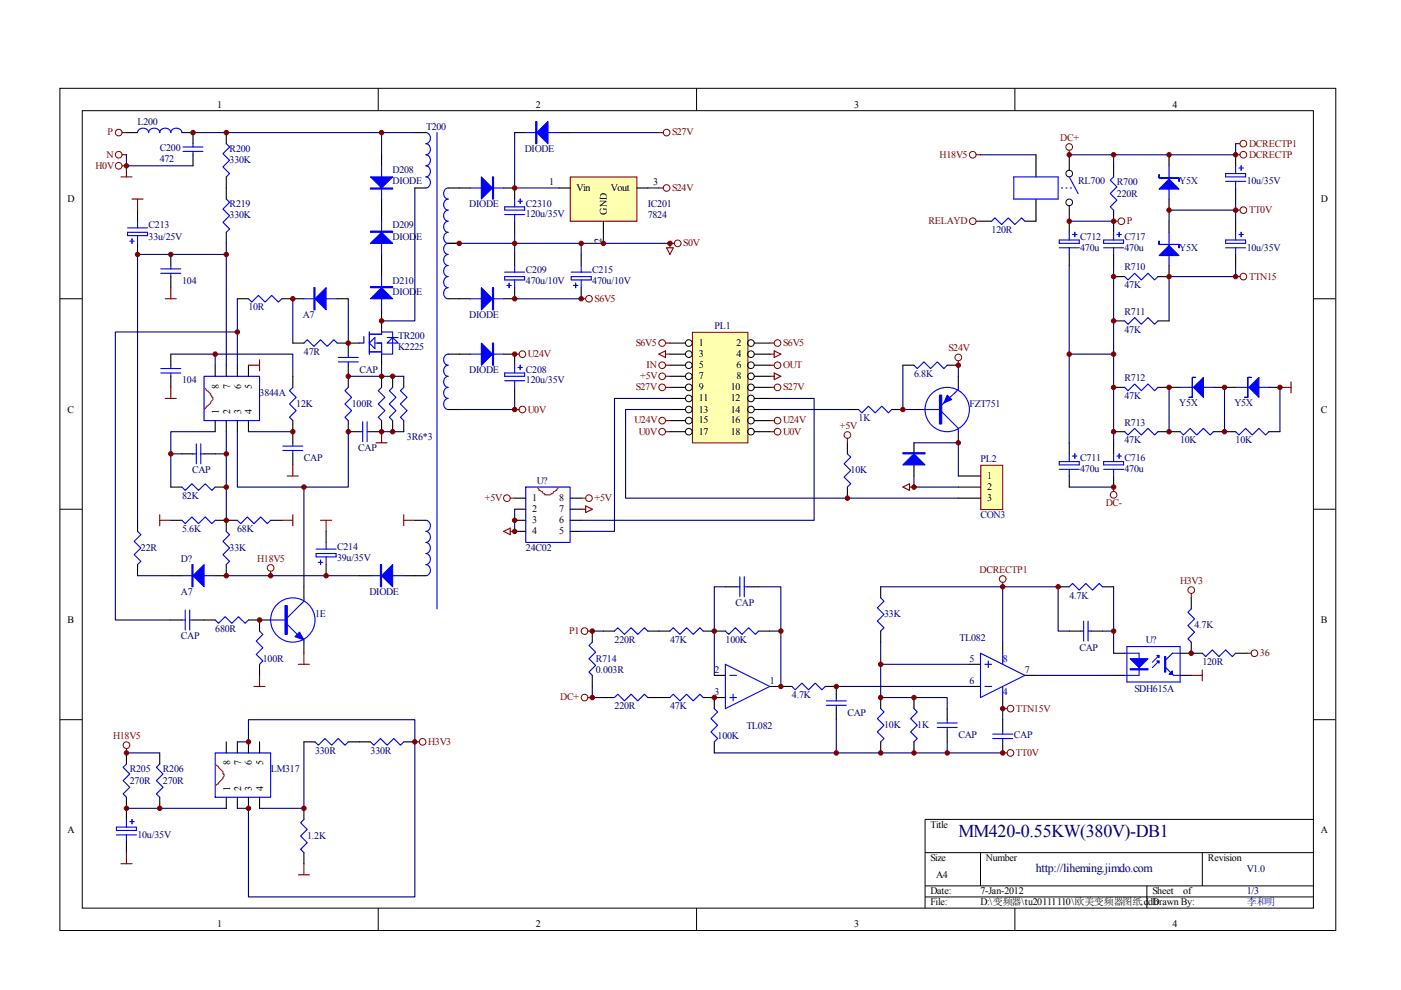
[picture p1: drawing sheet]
<svg xmlns="http://www.w3.org/2000/svg" width="297mm" height="210mm" viewBox="0 0 297 210" stroke-linecap="round" stroke-linejoin="round" font-family="sans-serif">
<g fill="none" stroke="#000" stroke-width=".21">
<path d="M12.7 18.7h270.5v178.6h-270.5zM80.2 18.7v4.7M147.7 18.7v4.7M215.2 18.7v4.7M17.4 23.5h261.1v169h-261.1zM12.7 63.3h4.7M278.4 63.3h4.7M12.7 108h4.7M278.4 108h4.7M12.7 152.6h4.7M278.4 152.6h4.7M278.4 173.7h-82.3v18.8"/>
<path d="M80.2 192.5v4.7M147.7 192.5v4.7M196.1 180.8h82.3M196.1 187.8h82.3M196.1 190.2h82.3M207.9 180.8v7M215.2 192.5v4.7M243.2 187.8v4.7M254.9 180.8v7"/>
</g>
<g fill="none" stroke="#000" stroke-width=".23">
<path d="M48 28.1v2.4M48 37.5v4.7M80.9 32.8v2.4M88 28.1h2.3M88 39.9h2.3M95 39.9h4.7M106.8 39.9h2.3M109.1 28.1h2.4M118.5 28.1h2.4M29.2 44.6v2.3M29.2 51.6v2.3M36.2 53.9v2.4"/>
<path d="M36.2 58.6v2.4M48 49.3v2.3M80.9 42.2v4.7M80.9 53.9v4.7M95 51.6h2.4M36.2 75.1v2.3M36.2 79.8v2.3M45.6 77.4v2.4M48 77.4v2.4M50.3 63.3h2.4M50.3 77.4v2.4M52.7 77.4v2.4"/>
<path d="M59.7 63.3h4.7M62.1 72.7h2.3M62.1 79.8v2.3M71.5 63.3h2.3M71.5 72.7h4.7M73.8 79.8v2.3M80.9 65.7v4.7M80.9 75.1v2.3M80.9 79.8v2.3M95 63.3h4.7M95 75.1h4.7M106.8 63.3h2.3"/>
<path d="M106.8 75.1h2.3M38.6 96.2h2.3M43.3 96.2h2.3M45.6 89.2v2.3M48 89.2v2.3M50.3 89.2v2.3M52.7 89.2v2.3M62.1 89.2v4.7M62.1 96.2v2.4M73.8 89.2v2.3h2.4M80.9 89.2v2.3h-2.4M95 86.8h2.4"/>
<path d="M29.2 110.3v2.4M29.2 119.7v2.4M36.2 110.3h2.4M36.2 103.3h2.4M45.6 110.3h4.7M45.6 103.3h2.4M48 119.7v2.4h-2.4M48 110.3v2.4M57.4 110.3h2.3M69.1 112.7v2.3M69.1 119.7v2.4M88 110.3h2.3"/>
<path d="M36.2 122.1h2.4M36.2 131.5h2.4M40.9 131.5h4.7M52.7 131.5h4.7M55 131.5v2.3M64.4 124.4v2.4M64.4 136.2v2.3M76.2 122.1h2.3M85.6 122.1h4.7M55 140.9v2.3"/>
</g>
<g fill="none" stroke="#00f" stroke-width=".23">
<path d="M48 30.5l.7 .7-1.4 1.4 1.4 1.4-1.4 1.4 1.4 1.4-.7 .7M80.9 35.2v7M90.3 28.1a1.2 1.2 0 0 1 .9 1.2 1.2 1.2 0 0 1-.9 1.2 1.2 1.2 0 0 1 .9 1.1 1.2 1.2 0 0 1-.9 1.2 1.2 1.2 0 0 1 .9 1.2 1.2 1.2 0 0 1-.9 1.2 1.2 1.2 0 0 1 .9 1.1 1.2 1.2 0 0 1-.9 1.2 1.2 1.2 0 0 1 .9 1.2 1.2 1.2 0 0 1-.9 1.2M92.7 28.1v101M95 39.9a1.2 1.2 0 0 0-.9 1.1 1.2 1.2 0 0 0 .9 1.2 1.2 1.2 0 0 0-.9 1.2 1.2 1.2 0 0 0 .9 1.2 1.2 1.2 0 0 0-.9 1.1 1.2 1.2 0 0 0 .9 1.2 1.21 1.21 0 0 0-.9 1.2 1.21 1.21 0 0 0 .9 1.2 1.2 1.2 0 0 0-.9 1.1 1.2 1.2 0 0 0 .9 1.2 1.2 1.2 0 0 0-.9 1.2 1.2 1.2 0 0 0 .9 1.1 1.2 1.2 0 0 0-.9 1.2 1.2 1.2 0 0 0 .9 1.2 1.2 1.2 0 0 0-.9 1.2 1.2 1.2 0 0 0 .9 1.1 1.2 1.2 0 0 0-.9 1.2 1.2 1.2 0 0 0 .9 1.2 1.2 1.2 0 0 0-.9 1.2 1.2 1.2 0 0 0 .9 1.1M99.7 39.9h7.1M111.5 28.1h7M27 49.3h4.3v.7h-4.3zM27 48.3h4.3M27.5 51.1h1M28 50.7v.9M29.2 46.9v1.4"/>
<path d="M29.2 50v1.6M34.1 57h4.2M34.1 57.9h4.2M36.2 56.3v.7M36.2 57.9v.7M48 42.2l.7 .7-1.4 1.4 1.4 1.4-1.4 1.4 1.4 1.4-.7 .8M80.9 46.9v7M80.9 58.6v7.1M34.1 78.1h4.2M34.1 79.1h4.2M36.2 77.4v.7M36.2 79.1v.7"/>
<path d="M43.3 79.8h11.7v9.4h-11.7zM52.7 63.3l.7 .7 1.4-1.4 1.4 1.4 1.4-1.4 1.4 1.4 .7-.7M64.4 72.7l.7-.7 1.5 1.4 1.4-1.4 1.4 1.4 1.4-1.4 .7 .7M64.4 63.3h7.1M77.1 71.3v1.4h-.9M78.3 70.9h2.6v-.5h2.3v4.7h-2.3v-2.4h-1.4M78.3 70.4v4.7M78.3 74.6h2.6M78.3 72.7l1.2-1.1v2.3zM82.1 72.7l1.1-1.1 1.2 1.1zM82.1 71.6h2.3M95 75.1a1.2 1.2 0 0 0-.9 1.2 1.2 1.2 0 0 0 .9 1.1 1.21 1.21 0 0 0-.9 1.2 1.21 1.21 0 0 0 .9 1.2 1.2 1.2 0 0 0-.9 1.2 1.2 1.2 0 0 0 .9 1.1 1.2 1.2 0 0 0-.9 1.2 1.2 1.2 0 0 0 .9 1.2 1.2 1.2 0 0 0-.9 1.2 1.2 1.2 0 0 0 .9 1.1"/>
<path d="M99.7 63.3h7.1M99.7 75.1h7.1M40.9 96.2h.7M41.6 94.1v4.2M42.6 96.2h.7M42.6 94.1v4.2M60 94.6h4.2M60 95.5h4.2M62.1 82.1l-.7 .7 1.4 1.4-1.4 1.5 1.4 1.4-1.4 1.4 .7 .7M62.1 93.9v.7M62.1 95.5v.7M73.8 82.1l-.7 .7 1.4 1.4-1.4 1.5 1.4 1.4-1.4 1.4 .7 .7"/>
<path d="M76.2 91.5h.7M76.9 89.4v4.2M77.8 91.5h.7M77.8 89.4v4.2M80.9 82.1l-.7 .7 1.4 1.4-1.4 1.5 1.4 1.4-1.4 1.4 .7 .7M29.2 112.7l.7 .7-1.4 1.4 1.4 1.4-1.4 1.4 1.4 1.4-.7 .7M38.6 103.3l.7 .7 1.4-1.4 1.4 1.4 1.4-1.4 1.4 1.4 .7-.7M38.6 110.3l.7 .7 1.4-1.4 1.4 1.4 1.4-1.4 1.4 1.4 .7-.7M48 112.7l.7 .7-1.4 1.4 1.4 1.4-1.4 1.4 1.4 1.4-.7 .7M50.3 110.3l.7 .7 1.4-1.4 1.5 1.4 1.4-1.4 1.4 1.4 .7-.7M67 117.4h4.3v.7h-4.3zM67 116.4h4.3"/>
<path d="M67.5 119.2h.9M68 118.8v.9M69.1 115v1.4M69.1 118.1v1.6M90.3 110.3a1.2 1.2 0 0 1 .9 1.2 1.2 1.2 0 0 1-.9 1.2 1.2 1.2 0 0 1 .9 1.1 1.2 1.2 0 0 1-.9 1.2 1.2 1.2 0 0 1 .9 1.2 1.2 1.2 0 0 1-.9 1.2 1.2 1.2 0 0 1 .9 1.1 1.2 1.2 0 0 1-.9 1.2 1.2 1.2 0 0 1 .9 1.2 1.2 1.2 0 0 1-.9 1.2M38.6 122.1h7M38.6 131.5h.7M39.3 129.3v4.3M40.2 131.5h.7M40.2 129.3v4.3M45.6 131.5l.7 .7 1.4-1.4 1.4 1.4 1.5-1.4 1.4 1.4 .7-.7M55 133.8l.7 .7-1.4 1.4 1.4 1.4-1.4 1.4 1.4 1.4-.7 .8"/>
<path d="M57.4 131.5h3.5M60.9 132.4l2.1 2.1M64.4 126.8v.7l-3.5 3.5M64.4 135.7v.5M78.5 122.1h7.1"/>
<circle cx="62.1" cy="131.5" r="4.7"/>
</g>
<path d="M43.3 82.1l.4 .5v.2h.3l.7 .7 .2 .7h.3a.74 .74 0 0 1-.5 1v.2l-.7 .7h-.3v.3l-.4 .4" fill="none" stroke="#f00" stroke-width=".23"/>
<g fill="#00f" stroke="#00f" stroke-width=".23">
<path d="M78.5 37.5h4.7l-2.3 2.4z"/>
<path d="M78.5 51.6l2.4-2.3 2.3 2.3z"/>
<path d="M78.5 63.3l2.4-2.3 2.3 2.3z"/>
<path d="M66.8 63.3l2.3-2.3v4.7z"/>
<path d="M43.3 119.7v4.7l-2.4-2.3z"/>
<path d="M83.2 119.7v4.7l-2.3-2.3z"/>
<path d="M62.6 135l.9-1 .9 1.7z"/>
<path d="M102.1 37.5l2.3 2.4-2.3 2.3z"/>
<path d="M102.1 61l2.3 2.3-2.3 2.4z"/>
<path d="M102.1 72.7l2.3 2.4-2.3 2.3z"/>
<path d="M113.8 28.1l2.4-2.3v4.7z"/>
<path d="M78.5 39.9h4.7v.2h-4.7z" fill-rule="evenodd"/>
<path d="M78.5 49h4.7v.3h-4.7z" fill-rule="evenodd"/>
<path d="M78.5 60.8h4.7v.2h-4.7z" fill-rule="evenodd"/>
<path d="M66.6 61h.2v4.7h-.2z" fill-rule="evenodd"/>
<path d="M40.7 119.7h.2v4.7h-.2z" fill-rule="evenodd"/>
<path d="M80.7 119.7h.2v4.7h-.2z" fill-rule="evenodd"/>
<path d="M60.4 128.4h.5v6.1h-.5z" fill-rule="evenodd"/>
<path d="M104.4 37.5h.2v4.7h-.2z" fill-rule="evenodd"/>
<path d="M104.4 61h.2v4.7h-.2z" fill-rule="evenodd"/>
<path d="M104.4 72.7h.2v4.7h-.2z" fill-rule="evenodd"/>
<path d="M113.6 25.8h.2v4.7h-.2z" fill-rule="evenodd"/>
</g>
<circle cx="25.2" cy="28.1" r=".71" fill="none" stroke="#800000" stroke-width=".21"/>
<g fill="none" stroke="#800000" stroke-width=".23">
<path d="M25.6 37.5h2.4M25.9 28.1h.9M26.8 35.2v2.3M28 42.2h2.3M29.2 42.2v2.4M35 63.3h2.4M36.2 61v2.3M52.7 77.4h2.3M55 76.3v2.3M35 84.5h2.4M36.2 82.1v2.4M62.1 98.6v2.3"/>
<path d="M79.7 93.9h2.4M80.9 91.5v2.4M33.9 110.3h2.3M33.9 109.1v2.4M59.7 110.3h2.4M60.9 100.9h2.4M62.1 109.1v2.4M68 110.3h2.3M69.1 110.3v2.4M64.4 138.5v2.4M53.9 145.5h2.3M55 143.2v2.3"/>
<path d="M63.3 140.9h2.3"/>
</g>
<g fill="none" stroke="#000080" stroke-width=".23">
<path d="M40.9 28.1h47.1M80.9 28.1v4.7M88 39.9v28.1h-7.1M48 53.9h-18.8v56.4M48 51.6v25.8M36.2 75.1h9.4M45.6 77.4v-2.3h16.5v4.7M50.3 70.4h-25.8v61.1h11.7M50.3 63.3v14.1M62.1 63.3v9.4M73.8 63.3v9.4M80.9 77.4v2.4h-7.1"/>
<path d="M36.2 96.2h2.4M45.6 91.5h-9.4v11.8M48 91.5v4.7h-2.4M48 96.2v14.1M50.3 91.5v11.8h23.5v-11.8M52.7 91.5h9.4M64.4 103.3v21.1M29.2 122.1h7M48 122.1h28.2"/>
</g>
<g fill="#800000" stroke="#800000" stroke-width=".21">
<circle cx="62.1" cy="63.3" r=".47"/>
<circle cx="62.1" cy="91.5" r=".47"/>
<circle cx="73.8" cy="91.5" r=".47"/>
<circle cx="36.2" cy="96.2" r=".47"/>
<circle cx="48" cy="96.2" r=".47"/>
<circle cx="80.9" cy="68" r=".47"/>
<circle cx="48" cy="122.1" r=".47"/>
<circle cx="48" cy="53.9" r=".47"/>
<circle cx="29.2" cy="53.9" r=".47"/>
<circle cx="69.1" cy="122.1" r=".47"/>
<circle cx="36.2" cy="53.9" r=".47"/>
<circle cx="55" cy="131.5" r=".47"/>
<circle cx="50.3" cy="70.4" r=".47"/>
<circle cx="45.6" cy="75.1" r=".47"/>
<circle cx="64.4" cy="103.3" r=".47"/>
<circle cx="48" cy="110.3" r=".47"/>
<circle cx="48" cy="103.3" r=".47"/>
</g>
<path d="M121 37.6h14v9.3h-14z" fill="#ffffb0"/>
<g fill="none" stroke="#800000" stroke-width=".21">
<path d="M120.9 37.5h14.1v9.4h-14.1z"/>
<circle cx="25.2" cy="35.2" r=".71"/>
<circle cx="141.3" cy="39.9" r=".71"/>
<circle cx="141.3" cy="28.1" r=".71"/>
<circle cx="206.2" cy="32.8" r=".71"/>
<circle cx="226.7" cy="31.2" r=".71"/>
<circle cx="263.6" cy="32.8" r=".71"/>
<circle cx="263.6" cy="30.5" r=".71"/>
<circle cx="206.2" cy="46.9" r=".71"/>
<circle cx="237.8" cy="46.9" r=".71"/>
<circle cx="263.6" cy="44.6" r=".71"/>
<circle cx="263.6" cy="58.6" r=".71"/>
<circle cx="110.8" cy="75.1" r=".71"/>
<circle cx="124.9" cy="63.3" r=".7"/>
<circle cx="110.8" cy="86.8" r=".71"/>
<circle cx="236.1" cy="104.9" r=".71"/>
<circle cx="57.4" cy="120.4" r=".71"/>
<circle cx="123.9" cy="133.8" r=".71"/>
<circle cx="212.6" cy="122.8" r=".71"/>
<circle cx="252.6" cy="125.1" r=".7"/>
<circle cx="266" cy="138.5" r=".7"/>
<circle cx="26.8" cy="158" r=".71"/>
<circle cx="89.6" cy="157.3" r=".71"/>
<circle cx="123.9" cy="147.9" r=".71"/>
<circle cx="214.2" cy="159.6" r=".71"/>
<circle cx="214.2" cy="150.2" r=".71"/>
</g>
<g fill="none" stroke="#000" stroke-width=".23">
<path d="M26.8 28.1h2.4M38.6 28.1h2.3v2.4M40.9 32.8v2.4M109.1 39.9v2.3M118.5 39.9h2.4M135 39.9h2.3M219.6 32.8v4.7M226.7 32.8v3.3M236.1 35.2v2.3M247.9 32.8v2.4M262 32.8v2.4M262 39.9v2.3"/>
<path d="M109.1 46.9v2.4M109.1 53.9v2.4M123.2 53.9v2.4M127.9 46.9v2.4M207.9 46.9h2.3M219.6 42.2v4.7h-2.3M226.7 43.6v5.7M226.7 53.9v2.4M236.1 58.6h2.4M236.1 44.6v4.7M236.1 53.9v2.4M247.9 56.3v2.3h-2.4"/>
<path d="M247.9 42.2v2.4M247.9 46.9v2.4M262 46.9v2.4M262 53.9v2.4M73.8 72.7v2.4M73.8 77.4v2.4M83.2 79.8v2.3M85.6 79.8v2.3M109.1 61v2.3M109.1 75.1v2.3M123.2 61v2.3M236.1 68h2.4"/>
<path d="M245.5 68h2.4M83.2 89.2v2.3M85.6 89.2v2.3M109.1 82.1v2.4M226.7 93.9v2.3M236.1 82.1h2.4M236.1 91.5h2.4M236.1 93.9v2.3M245.5 82.1h4.7M245.5 91.5h4.7M257.3 82.1h4.7M257.3 91.5h4.7"/>
<path d="M269 82.1h2.4M269 91.5h2.4M226.7 100.9v2.4M236.1 100.9v2.4M125.6 133.8v2.4M127.9 133.8h2.4M137.3 133.8h4.7M149.1 133.8h4.7M153.8 124.4h2.4M158.5 124.4h2.4M160.9 133.8h2.3M186.7 124.4v2.4"/>
<path d="M186.7 133.8v2.4M212.6 136.2v2.3M224.3 124.4h2.4M226.7 133.8h2.3M231.4 133.8h2.4M233.8 124.4h2.3M236.1 138.5h2.4M250.2 138.5h4.7M252.6 126.8v2.3M252.6 136.2v2.3M262 138.5h2.3M26.8 159.6v2.4"/>
<path d="M33.9 159.6v2.4M48 157.3v2.3M50.3 157.3v2.3M52.7 157.3v2.3M55 157.3v2.3M64.4 157.3h2.4M73.8 157.3h4.7M85.6 157.3h2.4M125.6 143.2v2.3M127.9 147.9h2.4M137.3 147.9h4.7M149.1 147.9h4.7"/>
<path d="M151.4 143.2h2.4M151.4 147.9v2.3M151.4 157.3v2.3M163.2 145.5h4.7M175 145.5h2.3v2.4M177.3 150.2v2.4M186.7 147.9v2.3M186.7 157.3v2.3M193.8 147.9v2.3M193.8 157.3v2.3M200.8 150.2v2.4M200.8 154.9v2.4"/>
<path d="M205.5 145.5h2.4M205.5 140.9h2.4M212.6 147.9v2.3M212.6 152.6v2.3M212.6 157.3v2.3M217.3 143.2h2.3M236.1 143.2h2.4M250.2 143.2h2.4M26.8 169v4.7M26.8 178.4v2.4M33.9 169v2.4M48 169v2.4"/>
<path d="M50.3 169v2.4M52.7 169v2.4M55 169v2.4M64.4 171.4v2.3M64.4 180.8v2.3"/>
</g>
<g fill="none" stroke="#00f" stroke-width=".23">
<path d="M29.2 28.1a1.21 1.21 0 0 1 1.1-.9 1.21 1.21 0 0 1 1.2 .9 1.21 1.21 0 0 1 1.2-.9 1.21 1.21 0 0 1 1.2 .9 1.2 1.2 0 0 1 1.1-.9 1.2 1.2 0 0 1 1.2 .9 1.21 1.21 0 0 1 1.2-.9 1.21 1.21 0 0 1 1.2 .9M38.8 31.2h4.2M38.8 32.1h4.2M40.9 30.5v.7M40.9 32.1v.7M214.9 37.5h9.4v4.7h-9.4zM225.1 39.9h.2M226 39.9h.2M226.7 37.5l1.9 3.5M226.9 39.9h.3M236.1 37.5l-.7 .7 1.4 1.4-1.4 1.4 1.4 1.4-1.4 1.5 .7 .7M247.9 35.2v7"/>
<path d="M259.9 36.8h4.2v.7h-4.2zM259.9 38.4h4.2M262 35.2v1.6M262 38.4v1.5M262.7 35.6h.9M263.1 35.2v.9M107 43.9h4.2v.7h-4.2zM107 58.6h4.2v.7h-4.2zM107 45.5h4.2M107 57.7h4.2M109.1 42.2v1.7M109.1 45.5v1.4"/>
<path d="M109.1 56.3v1.4M109.1 59.3v1.7M109.8 42.7h1M110.3 42.2v.9M121.1 57.7h4.2M121.1 58.6h4.2v.7h-4.2zM123.2 56.3v1.4M123.2 59.3v1.7M210.2 46.9l.7-.7 1.5 1.4 1.4-1.4 1.4 1.4 1.4-1.4 .7 .7M224.6 52.5h4.2M224.6 50.9h4.2v.7h-4.2zM226.7 49.3v1.6"/>
<path d="M226.7 52.5v1.4M227.4 49.7h.9M227.9 49.3v.9M234 50.9h4.2v.7h-4.2zM234 52.5h4.2M236.1 49.3v1.6M236.1 52.5v1.4M236.8 49.7h.9M237.3 49.3v.9M238.5 58.6l.7 .7 1.4-1.4 1.4 1.4 1.4-1.4 1.4 1.4 .7-.7M247.9 49.3v7M259.9 52.5h4.2"/>
<path d="M259.9 50.9h4.2v.7h-4.2zM262 49.3v1.6M262 52.5v1.4M262.7 49.7h.9M263.1 49.3v.9M71.7 75.8h4.3M71.7 76.7h4.3M73.8 75.1v.7M73.8 76.7v.7M107 79.1h4.2v.7h-4.2zM107.5 60.5h.9M107.9 60.1v.9"/>
<path d="M109.1 77.4v1.7M109.8 77.9h1M110.3 77.4v1M121.6 60.5h.9M122.1 60.1v.9M238.5 68l.7 .7 1.4-1.4 1.4 1.4 1.4-1.4 1.4 1.4 .7-.7M83.2 82.1l-.7 .7 1.5 1.4-1.5 1.5 1.5 1.4-1.5 1.4 .7 .7M85.6 82.1l-.7 .7 1.4 1.4-1.4 1.5 1.4 1.4-1.4 1.4 .7 .7M107 80.7h4.2M109.1 80.7v1.4M224.6 99.5h4.2M224.6 97.9h4.2v.7h-4.2z"/>
<path d="M226.7 96.2v1.7M226.7 99.5v1.4M227.4 96.7h.9M227.9 96.2v1M234 97.9h4.2v.7h-4.2zM234 99.5h4.2M236.1 96.2v1.7M236.1 99.5v1.4M236.8 96.7h.9M237.3 96.2v1M238.5 82.1l.7 .7 1.4-1.4 1.4 1.4 1.4-1.4 1.4 1.4 .7-.7M238.5 91.5l.7 .7 1.4-1.4 1.4 1.4 1.4-1.4 1.4 1.4 .7-.7"/>
<path d="M250.2 91.5l.7 .7 1.4-1.4 1.4 1.4 1.5-1.4 1.4 1.4 .7-.7M250.2 82.1h7.1M262 91.5l.7 .7 1.4-1.4 1.4 1.4 1.4-1.4 1.4 1.4 .7-.7M262 82.1h7M125.6 136.2l-.7 .7 1.4 1.4-1.4 1.4 1.4 1.4-1.4 1.4 .7 .7M130.3 133.8l.7-.7 1.4 1.4 1.4-1.4 1.4 1.4 1.4-1.4 .7 .7M142 133.8l.7-.7 1.5 1.4 1.4-1.4 1.4 1.4 1.4-1.4 .7 .7M153.8 133.8l.7 .7 1.4-1.4 1.4 1.4 1.4-1.4 1.4 1.4 .8-.7M156.2 124.4h.7M156.9 122.3v4.2M157.8 124.4h.7M157.8 122.3v4.2"/>
<path d="M186.7 126.8l.7 .7-1.4 1.4 1.4 1.4-1.4 1.4 1.4 1.4-.7 .7M207.9 138.5l9.4 4.7-9.4 4.7zM212.6 138.5v2.4M226.7 124.4l.7-.7 1.4 1.4 1.4-1.4 1.4 1.4 1.4-1.4 .8 .7M229 133.8h.8M229.8 131.7v4.2M230.7 133.8h.7M230.7 131.7v4.2M238.5 138.5h3v4.7h-3M238.9 137.1h11.3v7.5h-11.3zM245.7 139l-1.4 1.4M250.2 138.5h-1.6l-1.4 1.4"/>
<path d="M252.6 129.1l-.7 .7 1.4 1.4-1.4 1.4 1.4 1.4-1.4 1.4 .7 .8M254.9 138.5l.7 .7 1.4-1.4 1.4 1.4 1.5-1.4 1.4 1.4 .7-.7M45.6 159.6h11.8v9.4h-11.8zM66.8 157.3l.7 .7 1.4-1.4 1.4 1.4 1.4-1.4 1.4 1.4 .7-.7M78.5 157.3l.8 .7 1.4-1.4 1.4 1.4 1.4-1.4 1.4 1.4 .7-.7M130.3 147.9l.7-.7 1.4 1.4 1.4-1.4 1.4 1.4 1.4-1.4 .7 .7M142 147.9l.7-.7 1.5 1.4 1.4-1.4 1.4 1.4 1.4-1.4 .7 .7M151.4 150.2l.8 .7-1.5 1.5 1.5 1.4-1.5 1.4 1.5 1.4-.8 .7M153.8 140.9l9.4 4.6-9.4 4.7zM154.7 143.2h1.5M154.7 147.9h1.5M155.4 147.2v1.4"/>
<path d="M167.9 145.5l.7 .8 1.4-1.5 1.4 1.5 1.4-1.5 1.5 1.5 .7-.8M175.2 148.6h4.2M175.2 149.5h4.2M177.3 147.9v.7M177.3 149.5v.7M186.7 150.2l.7 .7-1.4 1.5 1.4 1.4-1.4 1.4 1.4 1.4-.7 .7M193.8 150.2l.7 .7-1.4 1.5 1.4 1.4-1.4 1.4 1.4 1.4-.7 .7M198.7 153.3h4.2M198.7 154.2h4.2M200.8 152.6v.7M200.8 154.2v.7M208.8 145.5h1.4"/>
<path d="M208.8 140.9h1.4M209.5 140.1v1.5M210.5 155.6h4.2M210.5 156.6h4.2M212.6 145.5v2.4M212.6 154.9v.7M212.6 156.6v.7M245.7 140.1l-1.4 1.5M247.2 141.6l1.6 1.6h1.4M24.7 175.4h4.2v.7h-4.2zM24.7 177h4.2M26.8 162l-.7 .7 1.4 1.4-1.4 1.4 1.4 1.4-1.4 1.4 .7 .7"/>
<path d="M26.8 173.7v1.7M26.8 177v1.4M27.5 174.2h1M28 173.7v1M33.9 162l-.7 .7 1.4 1.4-1.4 1.4 1.4 1.4-1.4 1.4 .7 .7M64.4 173.7l-.7 .7 1.4 1.4-1.4 1.5 1.4 1.4-1.4 1.4 .7 .7"/>
</g>
<g fill="none" stroke="#800000" stroke-width=".23">
<path d="M25.9 35.2h.9M139.7 39.9h.9M139.7 28.1h.9M206.9 32.8h1M226.7 31.9v.9M262 32.8h.9M262 30.5h.9M141.3 52.5h1.4l-.7 1.4zM142 51.6v.9M206.9 46.9h1M236.1 46.9h.9M262 58.6h.9"/>
<path d="M262 44.6h.9M109.1 75.1h1M123.2 63.3h1M109.1 86.8h1M271.4 82.1h2.3M273.7 81v2.3M85.6 109.1v2.4M85.6 110.3h2.4M236.1 103.3v.9M57.4 121.1v1M124.6 133.8h1M212.6 123.5v.9"/>
<path d="M252.6 125.8v1M264.3 138.5h1M26.8 158.7v.9M88 157.3h.9M124.6 147.9h1M212.6 150.2h.9M212.6 159.6h.9M252.6 143.2h2.3M254.9 142v2.4M25.6 183.1h2.4M26.8 180.8v2.3M63.3 185.5h2.3"/>
<path d="M64.4 183.1v2.4"/>
</g>
<g fill="none" stroke="#000080" stroke-width=".23">
<path d="M26.8 35.2h14.1M109.1 28.1v11.8h9.4M120.9 28.1h18.8M137.3 39.9h2.4M207.9 32.8h11.7M226.7 32.8h9.4v2.4M262 30.5v2.3h-25.9M109.1 49.3v4.6M123.2 51.6v2.3M127.9 49.3v2.3h-30.5M226.7 46.9h9.4M226.7 56.3v37.6"/>
<path d="M236.1 56.3v37.6M262 56.3v2.3h-14.1v9.4M262 44.6h-14.1v2.3M262 42.2v4.7M80.9 79.8h4.7M109.1 63.3h14.1M226.7 75.1h9.4M80.9 91.5h4.7M109.1 84.5v2.3h-11.7M247.9 82.1v9.4M259.6 82.1v9.4M271.4 82.1v9.4"/>
<path d="M226.7 103.3h9.4M125.6 133.8h2.3M153.8 124.4h-2.4v18.8M160.9 124.4h4.7v21.1M163.2 133.8h2.4M186.7 124.4h37.6v9.4h2.4M186.7 136.2v11.7h14.1v2.3M212.6 124.4v11.8M233.8 133.8h2.3M236.1 124.4v14.1M26.8 159.6h7.1M50.3 157.3h2.4v-4.7h35.3v37.6h-35.3v-18.8h-2.4"/>
<path d="M64.4 157.3v14.1h-9.4M125.6 145.5v2.4h2.3M151.4 159.6h25.9M177.3 152.6v7h23.5v-2.3M177.3 145.5h28.2M186.7 140.9h18.8M200.8 159.6h11.8M212.6 150.2v2.4M219.6 143.2h16.5M26.8 171.4h21.2"/>
</g>
<g fill="#00f" stroke="#00f" stroke-width=".23">
<path d="M253 82.1l2.2-2.1v4.2z"/>
<path d="M264.8 82.1l2.1-2.1v4.2z"/>
<path d="M245.7 40.1l2.2-2.1 2.1 2.1z"/>
<path d="M245.7 54.2l2.2-2.1 2.1 2.1z"/>
<path d="M239.6 139.7h3.8l-1.9 1.9z"/>
<path d="M245.3 139h.4v.4z"/>
<path d="M245.3 140.1h.4v.5z"/>
<path d="M247.9 143l.7-.7v.7z"/>
<path d="M252.8 80h.7h-.7v4.2h-.7h.7z" fill-rule="evenodd"/>
<path d="M264.6 80h.7h-.7v4.2h-.7h.7z" fill-rule="evenodd"/>
<path d="M245.7 37v.7h4.3v.7v-.7h-4.3z" fill-rule="evenodd"/>
<path d="M245.7 51.1v.7h4.3v.7v-.7h-4.3z" fill-rule="evenodd"/>
<path d="M239.6 141.8h3.8v.2h-3.8z" fill-rule="evenodd"/>
<path d="M246.9 139.2h.3v3.3h-.3z" fill-rule="evenodd"/>
</g>
<g fill="none" stroke="#000" stroke-width=".21">
<circle cx="226.7" cy="36.8" r=".71"/>
<circle cx="226.7" cy="42.9" r=".71"/>
</g>
<g fill="#800000" stroke="#800000" stroke-width=".21">
<circle cx="48" cy="28.1" r=".47"/>
<circle cx="40.9" cy="28.1" r=".47"/>
<circle cx="80.9" cy="28.1" r=".47"/>
<circle cx="73.8" cy="79.8" r=".47"/>
<circle cx="73.8" cy="72.7" r=".47"/>
<circle cx="80.9" cy="79.8" r=".47"/>
<circle cx="83.2" cy="79.8" r=".47"/>
<circle cx="80.9" cy="91.5" r=".47"/>
<circle cx="83.2" cy="91.5" r=".47"/>
<circle cx="109.1" cy="75.1" r=".47"/>
<circle cx="109.1" cy="86.8" r=".47"/>
<circle cx="109.1" cy="63.3" r=".47"/>
<circle cx="123.2" cy="63.3" r=".47"/>
<circle cx="109.1" cy="39.9" r=".47"/>
<circle cx="97.4" cy="51.6" r=".47"/>
<circle cx="109.1" cy="51.6" r=".47"/>
<circle cx="123.2" cy="51.6" r=".47"/>
<circle cx="57.4" cy="122.1" r=".47"/>
<circle cx="26.8" cy="171.4" r=".47"/>
<circle cx="33.9" cy="171.4" r=".47"/>
<circle cx="64.4" cy="171.4" r=".47"/>
<circle cx="52.7" cy="157.3" r=".47"/>
<circle cx="88" cy="157.3" r=".47"/>
<circle cx="52.7" cy="171.4" r=".47"/>
<circle cx="26.8" cy="159.6" r=".47"/>
<circle cx="151.4" cy="147.9" r=".47"/>
<circle cx="165.6" cy="145.5" r=".47"/>
<circle cx="212.6" cy="150.2" r=".47"/>
<circle cx="151.4" cy="133.8" r=".47"/>
<circle cx="125.6" cy="147.9" r=".47"/>
<circle cx="177.3" cy="145.5" r=".47"/>
<circle cx="186.7" cy="147.9" r=".47"/>
<circle cx="186.7" cy="159.6" r=".47"/>
<circle cx="193.8" cy="147.9" r=".47"/>
<circle cx="193.8" cy="159.6" r=".47"/>
<circle cx="224.3" cy="124.4" r=".47"/>
<circle cx="212.6" cy="159.6" r=".47"/>
<circle cx="252.6" cy="138.5" r=".47"/>
<circle cx="200.8" cy="159.6" r=".47"/>
<circle cx="177.3" cy="159.6" r=".47"/>
<circle cx="236.1" cy="133.8" r=".47"/>
<circle cx="212.6" cy="124.4" r=".47"/>
<circle cx="186.7" cy="140.8" r=".47"/>
<circle cx="165.6" cy="133.8" r=".47"/>
</g>
<path d="M45.6 162l.5 .5h.2v.2l.5 .5a.74 .74 0 0 1 .5 .9h.2a2.15 2.15 0 0 1-1.2 1.9v.2h-.2l-.5 .5" fill="none" stroke="#f00" stroke-width=".23"/>
<path d="M146.9 70.5h11.7v23.4h-11.7z" fill="#ffffb0"/>
<g fill="none" stroke="#800000" stroke-width=".21">
<path d="M146.8 70.5h11.8v23.4h-11.8z"/>
<circle cx="140.4" cy="79.8" r=".71"/>
<circle cx="140.4" cy="77.4" r=".7"/>
<circle cx="140.4" cy="72.7" r=".7"/>
<circle cx="164.9" cy="72.7" r=".7"/>
<circle cx="164.9" cy="77.4" r=".7"/>
<circle cx="140.4" cy="82.1" r=".71"/>
<circle cx="140.4" cy="91.5" r=".7"/>
<circle cx="140.4" cy="89.2" r=".7"/>
<circle cx="164.8" cy="82.1" r=".71"/>
<circle cx="164.9" cy="91.5" r=".7"/>
<circle cx="164.9" cy="89.2" r=".7"/>
<circle cx="107.5" cy="105.6" r=".71"/>
<circle cx="124.9" cy="105.6" r=".7"/>
</g>
<g fill="none" stroke="#000" stroke-width=".21">
<circle cx="146" cy="79.8" r=".71"/>
<circle cx="146" cy="72.7" r=".71"/>
<circle cx="146" cy="75.1" r=".71"/>
<circle cx="146" cy="77.4" r=".71"/>
<circle cx="159.2" cy="79.8" r=".71"/>
<circle cx="159.2" cy="72.7" r=".71"/>
<circle cx="159.2" cy="75.1" r=".71"/>
<circle cx="159.2" cy="77.4" r=".71"/>
<circle cx="146" cy="82.1" r=".71"/>
<circle cx="146" cy="91.5" r=".71"/>
<circle cx="146" cy="86.8" r=".71"/>
<circle cx="146" cy="89.2" r=".71"/>
<circle cx="146" cy="84.5" r=".71"/>
<circle cx="159.2" cy="82.1" r=".71"/>
<circle cx="159.2" cy="91.5" r=".71"/>
<circle cx="159.2" cy="84.5" r=".71"/>
<circle cx="159.2" cy="89.2" r=".71"/>
<circle cx="159.2" cy="86.8" r=".71"/>
</g>
<g fill="none" stroke="#000" stroke-width=".23">
<path d="M142 72.7h3.3M142 75.1h3.3M142 77.4h3.3M142 79.8h3.3M159.9 72.7h3.3M159.9 75.1h3.3M159.9 77.4h3.3M159.9 79.8h3.3M203.2 79.8v2.3M142 82.1h3.3M142 84.5h3.3M142 86.8h3.3"/>
<path d="M142 89.2h3.3M142 91.5h3.3M159.9 82.1h3.3M159.9 84.5h3.3M159.9 86.8h3.3M159.9 89.2h3.3M159.9 91.5h3.3M193.8 86.8h2.3M203.2 91.5v2.4M109.1 105.6h2.4M109.1 108h2.4M109.1 110.3h2.4"/>
<path d="M109.1 112.7h2.4M120.9 105.6h2.3M120.9 108h2.3M120.9 110.3h2.3M120.9 112.7h2.3"/>
</g>
<g fill="none" stroke="#800000" stroke-width=".23">
<path d="M139.7 75.1l1.4-.7v1.4zM141.1 72.7h.9M141.1 77.4h.9M141.1 75.1h.9M141.1 79.8h.9M163.2 72.7h.9M163.2 77.4h.9M163.2 75.1h.9M163.2 79.8h.9M164.1 74.4l1.5 .7-1.5 .7zM164.1 79.1l1.5 .7-1.5 .7zM141.1 82.1h.9"/>
<path d="M141.1 89.2h.9M141.1 91.5h.9M163.2 82.1h.9M163.2 89.2h.9M163.2 91.5h.9M106.8 112.7l1.4-.7v1.4zM108.2 105.6h.9M108.2 112.7h.9M123.2 105.6h1M123.2 108h1M124.2 107.3l1.4 .7-1.4 .7z"/>
</g>
<g fill="none" stroke="#00f" stroke-width=".23">
<path d="M195.9 86.8h3.3M199.7 87.3l3.5 3.5v.7M203.2 82.1v.5l-3.5 3.3M111.5 103.3h9.4v11.7h-9.4z"/>
<circle cx="200.8" cy="86.8" r="4.7"/>
</g>
<path d="M113.8 103.3l.5 .4v.3l.7 .2v.2l.5 .3v.2a2.17 2.17 0 0 0 1.8-.5v-.2l.8-.2v-.3l.4-.4" fill="none" stroke="#f00" stroke-width=".23"/>
<path d="M142 84.5h-11.7v28.2h-7.1M163.2 84.5h9.4v25.8h-49.4M109.1 108v4.7" fill="none" stroke="#000080" stroke-width=".23"/>
<g fill="#800000" stroke="#800000" stroke-width=".21">
<circle cx="109.1" cy="112.7" r=".47"/>
<circle cx="109.1" cy="110.3" r=".47"/>
</g>
<g fill="#00f" stroke="#00f" stroke-width=".23">
<path d="M200.8 83.8l1 .9-1.7 .7z"/>
<path d="M199.2 83.8h.5v6.1h-.5z" fill-rule="evenodd"/>
</g>
<path d="M208 98.7h4.6v9.3h-4.6z" fill="#ffffb0"/>
<g fill="none" stroke="#800000" stroke-width=".21">
<path d="M207.9 98.7h4.7v9.3h-4.7z"/>
<circle cx="25.2" cy="32.8" r=".71"/>
<circle cx="143.7" cy="51.6" r=".71"/>
<circle cx="203.2" cy="75.8" r=".71"/>
<circle cx="179.7" cy="92.2" r=".71"/>
</g>
<path d="M191.4 77.4h2.4M200.8 77.4h2.4M179.7 86.8h2.3M179.7 93.9v2.3M189.1 86.8h2.3M193.8 93.9v2.3M193.8 98.6v2.3M179.7 103.3v2.3M203.2 100.9h4.7M203.2 103.3h4.7M203.2 105.6h4.7" fill="none" stroke="#000" stroke-width=".23"/>
<g fill="#00f" stroke="#00f" stroke-width=".23">
<path d="M191.4 98.6l2.4-2.4 2.3 2.4z"/>
<path d="M191.4 96h4.7v.2h-4.7z" fill-rule="evenodd"/>
</g>
<path d="M193.8 77.4l.7 .7 1.4-1.4 1.4 1.4 1.4-1.4 1.4 1.4 .7-.7M179.7 96.2l.7 .7-1.4 1.4 1.4 1.4-1.4 1.5 1.4 1.4-.7 .7M182 86.8l.7 .7 1.4-1.4 1.4 1.4 1.5-1.4 1.4 1.4 .7-.7" fill="none" stroke="#00f" stroke-width=".23"/>
<path d="M26.8 32.8v2.4M127.9 51.6h14.1M191.4 77.4v9.4h2.4M203.2 77.4v2.4M142 86.8h-9.4v18.8h70.6M163.2 86.8h16.5M193.8 93.9h9.4v7M193.8 100.9v2.4h9.4" fill="none" stroke="#000080" stroke-width=".23"/>
<g fill="#800000" stroke="#800000" stroke-width=".21">
<circle cx="191.4" cy="86.8" r=".47"/>
<circle cx="203.2" cy="93.9" r=".47"/>
<circle cx="179.7" cy="105.6" r=".47"/>
<circle cx="203.2" cy="77.4" r=".47"/>
<circle cx="193.8" cy="103.3" r=".47"/>
<circle cx="127.9" cy="51.6" r=".47"/>
<circle cx="142" cy="51.6" r=".47"/>
<circle cx="247.9" cy="58.6" r=".47"/>
<circle cx="236.1" cy="58.6" r=".47"/>
<circle cx="236.1" cy="68" r=".47"/>
<circle cx="247.9" cy="82.1" r=".47"/>
<circle cx="236.1" cy="82.1" r=".47"/>
<circle cx="247.9" cy="91.5" r=".47"/>
<circle cx="236.1" cy="91.5" r=".47"/>
<circle cx="236.1" cy="46.9" r=".47"/>
<circle cx="236.1" cy="103.3" r=".47"/>
<circle cx="262" cy="32.8" r=".47"/>
<circle cx="226.7" cy="32.8" r=".47"/>
<circle cx="262" cy="58.6" r=".47"/>
<circle cx="271.4" cy="82.1" r=".47"/>
<circle cx="262" cy="44.6" r=".47"/>
<circle cx="259.6" cy="82.1" r=".47"/>
<circle cx="226.7" cy="46.9" r=".47"/>
<circle cx="226.7" cy="75.1" r=".47"/>
<circle cx="236.1" cy="75.1" r=".47"/>
<circle cx="247.9" cy="44.6" r=".47"/>
<circle cx="247.9" cy="32.8" r=".47"/>
<circle cx="236.1" cy="32.8" r=".47"/>
<circle cx="259.6" cy="91.5" r=".47"/>
<circle cx="125.6" cy="133.8" r=".47"/>
<circle cx="26.8" cy="35.2" r=".47"/>
</g>
<path d="M25.9 32.8h.9M142 51.6h1M203.2 76.5v.9M179.7 92.9v1M191.4 103.3l1.4-.7v1.4zM192.8 103.3h1" fill="none" stroke="#800000" stroke-width=".23"/>
<text font-size="3.8" fill="#000080" x="203.2" y="177.5">MM420-0.55KW(380V)-DB1</text>
<text font-size="2.5" fill="#000080" x="219.6" y="184.8">http://liheming.jimdo.com</text>
<g font-size="2.1">
<text x="46.1" y="22.9">1</text>
<text x="113.6" y="22.9">2</text>
<text x="181.1" y="22.9">3</text>
<text x="248.6" y="22.9">4</text>
<text x="116.4" y="39.3">1</text>
<text x="122.3" y="40.5">Vin</text>
<text x="129.5" y="40.5">Vout</text>
<text x="138.5" y="39.3">3</text>
<text x="14.3" y="42.8">D</text>
<text x="128.7" y="45.5" transform="rotate(-90 128.7 45.5)">GND</text>
<text x="280.1" y="42.8">D</text>
<text x="127.5" y="51.6" transform="rotate(-90 127.5 51.6)">2</text>
<text x="148.2" y="73.3">1</text>
<text x="148.2" y="75.7">3</text>
<text x="156.1" y="73.3">2</text>
<text x="156.1" y="75.7">4</text>
<text x="46.4" y="82.4" transform="rotate(-90 46.4 82.4)">8</text>
<text x="48.8" y="82.4" transform="rotate(-90 48.8 82.4)">7</text>
<text x="51.1" y="82.4" transform="rotate(-90 51.1 82.4)">6</text>
<text x="53.4" y="82.4" transform="rotate(-90 53.4 82.4)">5</text>
<text x="148.2" y="78.1">5</text>
<text x="148.2" y="80.4">7</text>
<text x="148.2" y="82.7">9</text>
<text x="154.9" y="82.7">10</text>
<text x="156.1" y="78.1">6</text>
<text x="156.1" y="80.4">8</text>
<text x="14.3" y="87.5">C</text>
<text x="46.4" y="87.8" transform="rotate(-90 46.4 87.8)">1</text>
<text x="48.8" y="87.8" transform="rotate(-90 48.8 87.8)">2</text>
<text x="51.1" y="87.8" transform="rotate(-90 51.1 87.8)">3</text>
<text x="53.4" y="87.8" transform="rotate(-90 53.4 87.8)">4</text>
<text x="148.2" y="85.1">11</text>
<text x="148.2" y="87.5">13</text>
<text x="148.2" y="89.8">15</text>
<text x="154.9" y="85.1">12</text>
<text x="154.9" y="87.5">14</text>
<text x="154.9" y="89.8">16</text>
<text x="280.1" y="87.5">C</text>
<text x="148.2" y="92.1">17</text>
<text x="154.9" y="92.1">18</text>
<text x="209.3" y="101.5">1</text>
<text x="112.9" y="106.2">1</text>
<text x="118.5" y="106.2">8</text>
<text x="209.3" y="103.9">2</text>
<text x="209.3" y="106.2">3</text>
<text x="112.9" y="108.6">2</text>
<text x="112.9" y="110.9">3</text>
<text x="112.9" y="113.3">4</text>
<text x="118.5" y="113.3">5</text>
<text x="118.5" y="110.9">6</text>
<text x="118.5" y="108.6">7</text>
<text x="14.3" y="132.1">B</text>
<text x="280.1" y="132.1">B</text>
<text x="48.8" y="167.7" transform="rotate(-90 48.8 167.7)">1</text>
<text x="48.8" y="162.2" transform="rotate(-90 48.8 162.2)">8</text>
<text x="51.1" y="167.7" transform="rotate(-90 51.1 167.7)">2</text>
<text x="51.1" y="162.2" transform="rotate(-90 51.1 162.2)">7</text>
<text x="53.4" y="167.7" transform="rotate(-90 53.4 167.7)">3</text>
<text x="53.4" y="162.2" transform="rotate(-90 53.4 162.2)">6</text>
<text x="55.8" y="167.7" transform="rotate(-90 55.8 167.7)">4</text>
<text x="55.8" y="162.2" transform="rotate(-90 55.8 162.2)">5</text>
<text x="14.3" y="176.7">A</text>
<text x="197.3" y="175.5">Title</text>
<text x="280.1" y="176.7">A</text>
<text x="197.3" y="182.6">Size</text>
<text x="209" y="182.6">Number</text>
<text x="256.1" y="182.6">Revision</text>
<text x="197.3" y="189.6">Date:</text>
<text x="197.3" y="192">File:</text>
<text x="198.5" y="186.1">A4</text>
<text x="207.9" y="189.6">7-Jan-2012</text>
<text x="207.9" y="192">D:\变频器\tu20111110\欧美变频器图纸.ddb</text>
<text x="244.3" y="189.6">Sheet</text>
<text x="244.3" y="192">Drawn By:</text>
<text x="250.9" y="189.6">of</text>
<text x="46.1" y="196.6">1</text>
<text x="113.6" y="196.6">2</text>
<text x="181.1" y="196.6">3</text>
<text x="248.6" y="196.6">4</text>
</g>
<g font-size="2.1" fill="#800000">
<text x="22.8" y="28.7">P</text>
<text x="142.5" y="28.7">S27V</text>
<text x="224.8" y="29.9">DC+</text>
<text x="20.2" y="35.7">H0V</text>
<text x="22.6" y="33.5">N</text>
<text x="199.2" y="33.5">H18V5</text>
<text x="264.8" y="33.5">DCRECTP</text>
<text x="264.8" y="31.1">DCRECTP1</text>
<text x="142.5" y="40.5">S24V</text>
<text x="196.8" y="47.5">RELAYD</text>
<text x="238.9" y="47.5">P</text>
<text x="264.8" y="45.1">TT0V</text>
<text x="144.9" y="52.2">S0V</text>
<text x="264.8" y="59.3">TTN15</text>
<text x="126.1" y="63.9">S6V5</text>
<text x="111.9" y="75.7">U24V</text>
<text x="134.8" y="73.3">S6V5</text>
<text x="166" y="73.3">S6V5</text>
<text x="201.1" y="74.5">S24V</text>
<text x="134.8" y="82.7">S27V</text>
<text x="135.7" y="80.4">+5V</text>
<text x="137.1" y="78.1">IN</text>
<text x="166" y="78.1">OUT</text>
<text x="166" y="82.7">S27V</text>
<text x="111.9" y="87.5">U0V</text>
<text x="134.5" y="89.8">U24V</text>
<text x="166" y="89.8">U24V</text>
<text x="135.5" y="92.1">U0V</text>
<text x="166" y="92.1">U0V</text>
<text x="178.1" y="90.9">+5V</text>
<text x="102.8" y="106.2">+5V</text>
<text x="126.1" y="106.2">+5V</text>
<text x="234.4" y="107.4">DC-</text>
<text x="54.5" y="119.1">H18V5</text>
<text x="207.7" y="121.5">DCRECTP1</text>
<text x="250.2" y="123.9">H3V3</text>
<text x="120.6" y="134.4">P1</text>
<text x="267.1" y="139.1">36</text>
<text x="118.8" y="148.5">DC+</text>
<text x="215.4" y="150.9">TTN15V</text>
<text x="24" y="156.7">H18V5</text>
<text x="90.8" y="157.9">H3V3</text>
<text x="215.4" y="160.3">TT0V</text>
</g>
<g font-size="2.1" fill="#000080">
<text x="29.1" y="26.6">L200</text>
<text x="90.3" y="27.5">T200</text>
<text x="33.9" y="32">C200</text>
<text x="33.9" y="34.4">472</text>
<text x="48.7" y="32.3">R200</text>
<text x="48.7" y="34.6">330K</text>
<text x="111.3" y="32.3">DIODE</text>
<text x="83.2" y="36.7">D208</text>
<text x="83.2" y="39">DIODE</text>
<text x="228.6" y="39">RL700</text>
<text x="236.8" y="39.3">R700</text>
<text x="236.8" y="41.7">220R</text>
<text x="250" y="39">Y5X</text>
<text x="264.3" y="39">10u/35V</text>
<text x="48.7" y="44">R219</text>
<text x="48.7" y="46.3">330K</text>
<text x="99.5" y="44">DIODE</text>
<text x="111.5" y="43.8">C2310</text>
<text x="111.5" y="46.1">120u/35V</text>
<text x="137.3" y="44">IC201</text>
<text x="137.3" y="46.3">7824</text>
<text x="31.5" y="48.4">C213</text>
<text x="31.5" y="50.8">33u/25V</text>
<text x="83.2" y="48.4">D209</text>
<text x="83.2" y="50.8">DIODE</text>
<text x="210.2" y="49.4">120R</text>
<text x="229" y="50.8">C712</text>
<text x="229" y="53.2">470u</text>
<text x="238.4" y="50.8">C717</text>
<text x="238.4" y="53.2">470u</text>
<text x="250" y="53.2">Y5X</text>
<text x="264.3" y="53.2">10u/35V</text>
<text x="111.5" y="57.8">C209</text>
<text x="125.6" y="57.8">C215</text>
<text x="238.4" y="57.3">R710</text>
<text x="38.6" y="60.2">104</text>
<text x="52.7" y="65.8">10R</text>
<text x="83.2" y="60.2">D210</text>
<text x="83.2" y="62.5">DIODE</text>
<text x="111.5" y="60.2">470u/10V</text>
<text x="125.6" y="60.2">470u/10V</text>
<text x="238.4" y="61.1">47K</text>
<text x="64.2" y="67.5">A7</text>
<text x="84.4" y="71.9">TR200</text>
<text x="99.5" y="67.5">DIODE</text>
<text x="151.5" y="69.8">PL1</text>
<text x="238.4" y="66.7">R711</text>
<text x="238.4" y="70.5">47K</text>
<text x="64.4" y="75.2">47R</text>
<text x="84.4" y="74.3">K2225</text>
<text x="38.6" y="81.3">104</text>
<text x="55" y="83.9">3844A</text>
<text x="76.2" y="79">CAP</text>
<text x="99.5" y="79.2">DIODE</text>
<text x="111.5" y="79">C208</text>
<text x="111.5" y="81.3">120u/35V</text>
<text x="193.8" y="79.9">6.8K</text>
<text x="238.4" y="80.9">R712</text>
<text x="62.8" y="86.3">12K</text>
<text x="74.6" y="86.3">100R</text>
<text x="182" y="89.3">1K</text>
<text x="205.6" y="86.3">FZT751</text>
<text x="238.4" y="84.6">47K</text>
<text x="250" y="86">Y5X</text>
<text x="261.7" y="86">Y5X</text>
<text x="75.9" y="95.7">CAP</text>
<text x="86.3" y="93.3">3R6*3</text>
<text x="238.4" y="90.3">R713</text>
<text x="238.4" y="94">47K</text>
<text x="250.2" y="94">10K</text>
<text x="262" y="94">10K</text>
<text x="40.7" y="100.3">CAP</text>
<text x="64.4" y="97.8">CAP</text>
<text x="180.3" y="100.3">10K</text>
<text x="207.9" y="98">PL2</text>
<text x="229" y="97.8">C711</text>
<text x="229" y="100.1">470u</text>
<text x="238.4" y="97.8">C716</text>
<text x="238.4" y="100.1">470u</text>
<text x="38.6" y="105.8">82K</text>
<text x="113.8" y="102.7">U?</text>
<text x="38.6" y="112.8">5.6K</text>
<text x="50.3" y="112.8">68K</text>
<text x="207.9" y="109.7">CON3</text>
<text x="29.9" y="116.8">22R</text>
<text x="38.4" y="119.1">D?</text>
<text x="48.7" y="116.8">33K</text>
<text x="71.5" y="116.6">C214</text>
<text x="71.5" y="118.9">39u/35V</text>
<text x="111.5" y="116.8">24C02</text>
<text x="38.4" y="126.2">A7</text>
<text x="66.8" y="130.9">1E</text>
<text x="78.3" y="126.2">DIODE</text>
<text x="156" y="128.5">CAP</text>
<text x="187.5" y="130.9">33K</text>
<text x="226.7" y="126.9">4.7K</text>
<text x="38.4" y="135.6">CAP</text>
<text x="45.6" y="134">680R</text>
<text x="130.3" y="136.3">220R</text>
<text x="142.1" y="136.3">47K</text>
<text x="153.8" y="136.3">100K</text>
<text x="203.5" y="135.8">TL082</text>
<text x="228.9" y="137.9">CAP</text>
<text x="242.9" y="136.3">U?</text>
<text x="253.2" y="133.2">4.7K</text>
<text x="55.7" y="140.3">100R</text>
<text x="126.3" y="140.3">R714</text>
<text x="126.3" y="142.6">0.003R</text>
<text x="151.5" y="142.6">2</text>
<text x="205.6" y="140.3">5</text>
<text x="212.6" y="140.3">8</text>
<text x="217.3" y="142.6">7</text>
<text x="254.9" y="141">120R</text>
<text x="151.5" y="147.3">3</text>
<text x="163.2" y="145">1</text>
<text x="167.9" y="148">4.7K</text>
<text x="205.6" y="145">6</text>
<text x="212.6" y="147.3">4</text>
<text x="240.5" y="146.7">SDH615A</text>
<text x="130.3" y="150.4">220R</text>
<text x="142.1" y="150.4">47K</text>
<text x="158.2" y="154.6">TL082</text>
<text x="179.7" y="151.8">CAP</text>
<text x="187.5" y="154.4">10K</text>
<text x="194.5" y="154.4">1K</text>
<text x="66.8" y="159.8">330R</text>
<text x="78.6" y="159.8">330R</text>
<text x="152.1" y="156.7">100K</text>
<text x="203.2" y="156.5">CAP</text>
<text x="215" y="156.5">CAP</text>
<text x="27.5" y="163.8">R205</text>
<text x="27.5" y="166.1">270R</text>
<text x="34.5" y="163.8">R206</text>
<text x="34.5" y="166.1">270R</text>
<text x="57.4" y="163.8">LM317</text>
<text x="29.1" y="177.6">10u/35V</text>
<text x="65.1" y="177.9">1.2K</text>
<text x="264.3" y="184.9">V1.0</text>
<text x="264.3" y="189.6">1/3</text>
<text x="264.3" y="192">李和明</text>
</g>
</svg>
